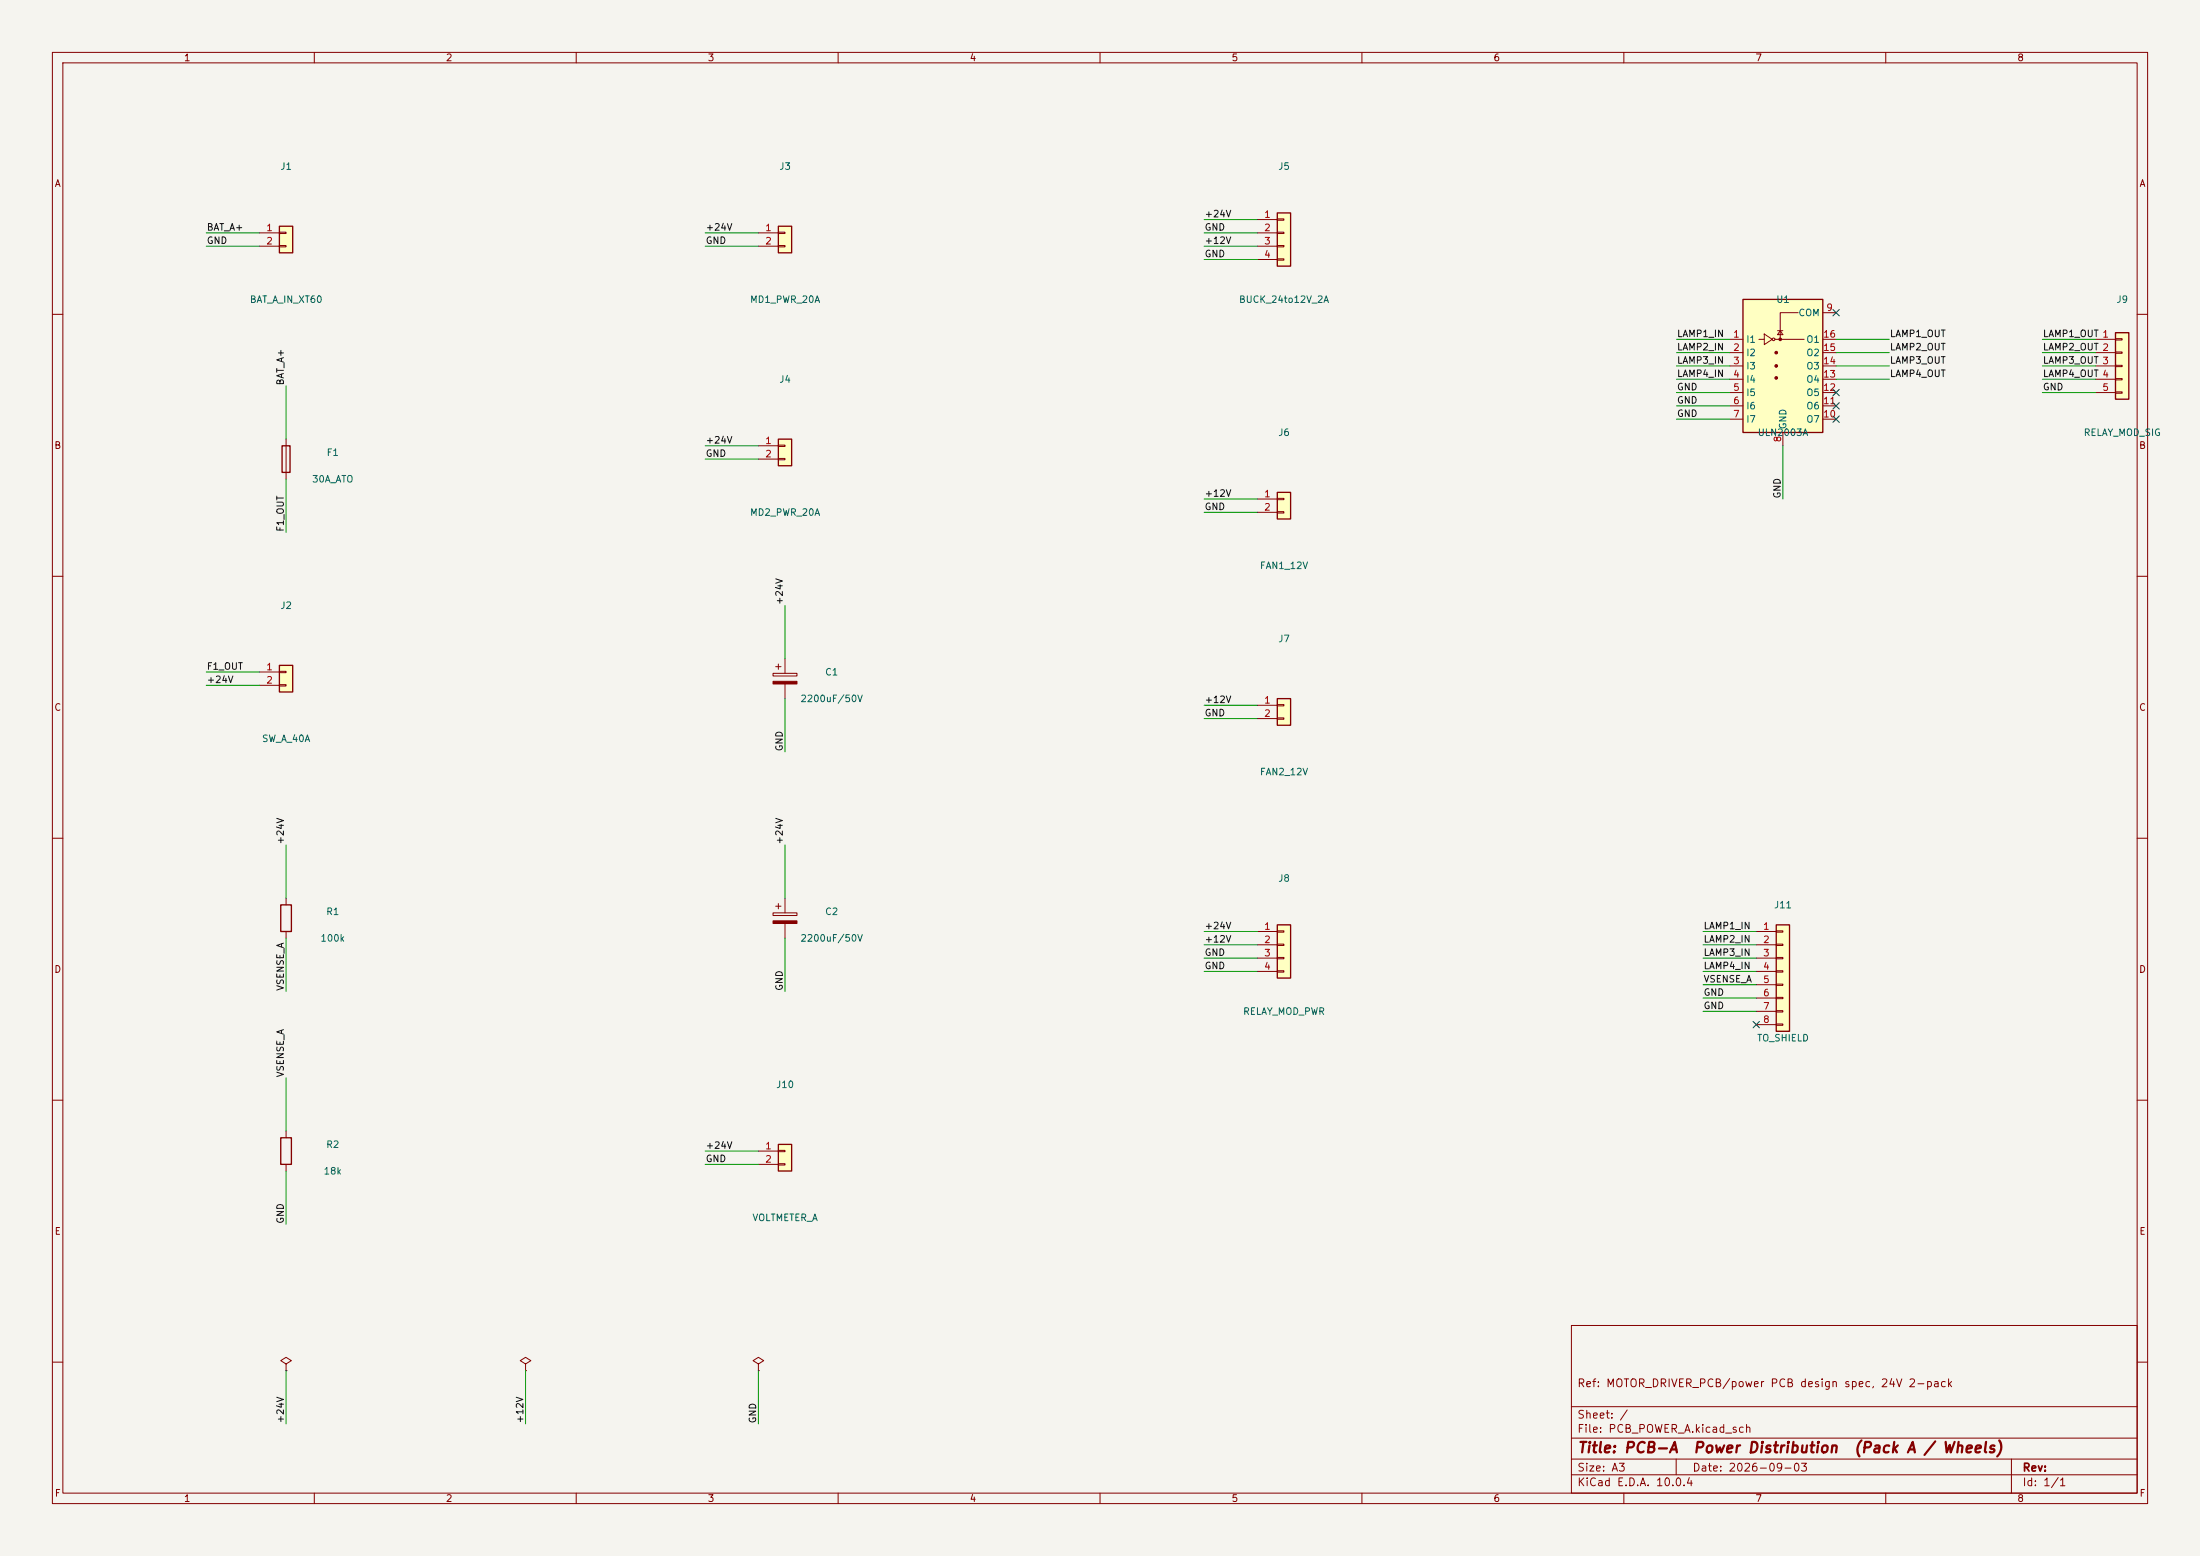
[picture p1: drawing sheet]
<svg xmlns="http://www.w3.org/2000/svg" width="420mm" height="297mm" viewBox="0 0 420 297" stroke-linecap="round" stroke-linejoin="round" font-family="sans-serif">
<path d="M0 0h420v297h-420z" fill="#f5f4ef" stroke="#f5f4ef" stroke-width=".19"/>
<g fill="none" stroke="#840000" stroke-width=".19">
<path d="M10 10h400v277h-400zM12 12h396v273h-396zM60 10v2M110 10v2M160 10v2M210 10v2M260 10v2M310 10v2M360 10v2M10 60h2M408 60h2M10 110h2"/>
<path d="M408 110h2M10 160h2M408 160h2M10 210h2M408 210h2M300 253h108v32h-108zM10 260h2M300 278.5h108M300 274.5h108M300 268.5h108M320 278.5v3M384 278.5v6.5"/>
<path d="M408 260h2M60 285v2M110 285v2M160 285v2M210 285v2M260 285v2M300 281.5h108M310 285v2M360 285v2"/>
</g>
<path d="M148.6 218.4h2.5v5.1h-2.5z" fill="#ffffc2"/>
<path d="M148.6 218.4h2.5v5.1h-2.5z" fill="none" stroke="#840000" stroke-width=".25"/>
<path d="M147.6 174.2h4.5v.6h-4.5zM148.1 173h1M148.6 172.5v1M149.9 171.5v2.7M149.9 176.3v2.8M144.8 219.7h3.8M148.6 219.6h1.3v.2h-1.3zM144.8 222.2h3.8M148.6 222.1h1.3v.3h-1.3z" fill="none" stroke="#840000" stroke-width=".19"/>
<path d="M147.6 175.8h4.5v.5h-4.5z" fill="#840000" stroke="#840000" stroke-width=".19"/>
<path d="M53.3 127h2.6v5.1h-2.6z" fill="#ffffc2"/>
<path d="M53.3 127h2.6v5.1h-2.6z" fill="none" stroke="#840000" stroke-width=".25"/>
<path d="M49.5 128.3h3.8M49.5 130.8h3.8M53.3 128.1h1.3v.3h-1.3zM53.3 130.7h1.3v.2h-1.3z" fill="none" stroke="#840000" stroke-width=".19"/>
<path d="M332.7 57.2h15.3v25.4h-15.3z" fill="#ffffc2"/>
<path d="M332.7 57.2h15.3v25.4h-15.3z" fill="none" stroke="#840000" stroke-width=".25"/>
<g fill="none" stroke="#840000" stroke-width=".19">
<path d="M343.3 59.7h-3.4v5.1M348 59.7h2.5M330.2 64.8h2.5M330.2 67.3h2.5M330.2 69.9h2.5M330.2 72.4h2.5M330.2 74.9h2.5M330.2 77.5h2.5M335.8 64.8h1M336.8 63.8l1.5 1-1.5 1zM338.8 64.8h5.6M339.3 63.1h1.1"/>
<path d="M339.9 63.1l.5 .8h-1.1zM348 64.8h2.5M348 67.3h2.5M348 69.9h2.5M348 72.4h2.5M348 74.9h2.5M348 77.5h2.5M330.2 80h2.5M340.4 82.6v2.5M348 80h2.5"/>
<circle cx="338.6" cy="64.8" r=".25"/>
</g>
<g fill="#840000" stroke="#840000" stroke-width=".19">
<circle cx="339.1" cy="67.3" r=".25"/>
<circle cx="339.1" cy="69.8" r=".25"/>
<circle cx="339.1" cy="72.1" r=".25"/>
<circle cx="339.9" cy="64.8" r=".25"/>
</g>
<path d="M243.8 94h2.6v5.1h-2.6z" fill="#ffffc2"/>
<path d="M243.8 94h2.6v5.1h-2.6z" fill="none" stroke="#840000" stroke-width=".25"/>
<path d="M240 95.3h3.8M240 97.8h3.8M243.8 95.1h1.3v.3h-1.3zM243.8 97.7h1.3v.2h-1.3z" fill="none" stroke="#840000" stroke-width=".19"/>
<path d="M339.1 176.5h2.5v20.4h-2.5z" fill="#ffffc2"/>
<path d="M339.1 176.5h2.5v20.4h-2.5z" fill="none" stroke="#840000" stroke-width=".25"/>
<g fill="none" stroke="#840000" stroke-width=".19">
<path d="M335.3 177.8h3.8M339.1 177.7h1.3v.2h-1.3zM335.3 180.3h3.8M335.3 182.9h3.8M335.3 185.4h3.8M335.3 188h3.8M335.3 190.5h3.8M335.3 193h3.8M335.3 195.6h3.8M339.1 180.2h1.3v.3h-1.3zM339.1 182.8h1.3v.2h-1.3zM339.1 185.3h1.3v.2h-1.3z"/>
<path d="M339.1 187.8h1.3v.3h-1.3zM339.1 190.4h1.3v.2h-1.3zM339.1 192.9h1.3v.3h-1.3zM339.1 195.5h1.3v.2h-1.3z"/>
</g>
<path d="M53.3 43.2h2.6v5.1h-2.6z" fill="#ffffc2"/>
<path d="M53.3 43.2h2.6v5.1h-2.6zM53.8 85.1h1.6v5.1h-1.6zM53.6 217.2h2v5h-2z" fill="none" stroke="#840000" stroke-width=".25"/>
<path d="M49.5 44.5h3.8M49.5 47h3.8M53.3 44.3h1.3v.3h-1.3zM53.3 46.9h1.3v.2h-1.3zM54.6 83.8v7.6M54.6 215.9v1.3M54.6 222.2v1.3" fill="none" stroke="#840000" stroke-width=".19"/>
<path d="M148.6 83.8h2.5v5.1h-2.5z" fill="#ffffc2"/>
<path d="M148.6 83.8h2.5v5.1h-2.5z" fill="none" stroke="#840000" stroke-width=".25"/>
<path d="M144.8 85.1h3.8M144.8 87.6h3.8M148.6 85h1.3v.2h-1.3zM148.6 87.5h1.3v.3h-1.3z" fill="none" stroke="#840000" stroke-width=".19"/>
<path d="M243.8 133.4h2.6v5h-2.6z" fill="#ffffc2"/>
<path d="M243.8 133.4h2.6v5h-2.6z" fill="none" stroke="#840000" stroke-width=".25"/>
<path d="M240 134.6h3.8M240 137.2h3.8M243.8 134.5h1.3v.2h-1.3zM243.8 137h1.3v.3h-1.3zM54.6 260.3l1-.6-1-.6-1 .6 1 .6v1.3M54.6 261.6h.1" fill="none" stroke="#840000" stroke-width=".19"/>
<path d="M148.6 43.2h2.5v5.1h-2.5z" fill="#ffffc2"/>
<path d="M148.6 43.2h2.5v5.1h-2.5z" fill="none" stroke="#840000" stroke-width=".25"/>
<path d="M144.8 44.5h3.8M144.8 47h3.8M148.6 44.3h1.3v.3h-1.3zM148.6 46.9h1.3v.2h-1.3zM147.6 128.5h4.5v.5h-4.5zM148.1 127.3h1M148.6 126.7v1.1M149.9 125.7v2.8M149.9 130.6v2.8" fill="none" stroke="#840000" stroke-width=".19"/>
<path d="M147.6 130h4.5v.6h-4.5z" fill="#840000" stroke="#840000" stroke-width=".19"/>
<path d="M243.8 176.5h2.6v10.2h-2.6z" fill="#ffffc2"/>
<path d="M53.6 172.7h2v5.1h-2zM243.8 176.5h2.6v10.2h-2.6z" fill="none" stroke="#840000" stroke-width=".25"/>
<path d="M54.6 171.5v1.2M54.6 177.8v1.3M240 177.8h3.8M243.8 177.7h1.3v.2h-1.3zM240 180.3h3.8M240 182.9h3.8M240 185.4h3.8M243.8 180.2h1.3v.3h-1.3zM243.8 182.8h1.3v.2h-1.3zM243.8 185.3h1.3v.2h-1.3z" fill="none" stroke="#840000" stroke-width=".19"/>
<path d="M403.9 63.5h2.5v12.7h-2.5z" fill="#ffffc2"/>
<path d="M403.9 63.5h2.5v12.7h-2.5z" fill="none" stroke="#840000" stroke-width=".25"/>
<path d="M400 64.8h3.9M400 67.3h3.9M400 69.9h3.9M400 72.4h3.9M400 74.9h3.9M403.9 64.6h1.2v.3h-1.2zM403.9 67.2h1.2v.2h-1.2zM403.9 69.7h1.2v.3h-1.2zM403.9 72.3h1.2v.2h-1.2zM403.9 74.8h1.2v.3h-1.2zM100.3 260.3l1-.6-1-.6-1 .6 1 .6v1.3M100.3 261.6h.1" fill="none" stroke="#840000" stroke-width=".19"/>
<path d="M243.8 40.6h2.6v10.2h-2.6z" fill="#ffffc2"/>
<path d="M243.8 40.6h2.6v10.2h-2.6z" fill="none" stroke="#840000" stroke-width=".25"/>
<path d="M240 41.9h3.8M240 44.5h3.8M240 47h3.8M240 49.5h3.8M243.8 41.8h1.3v.2h-1.3zM243.8 44.3h1.3v.3h-1.3zM243.8 46.9h1.3v.2h-1.3zM243.8 49.4h1.3v.3h-1.3zM144.8 260.3l1-.6-1-.6-1 .6 1 .6v1.3M144.8 261.6h.1" fill="none" stroke="#840000" stroke-width=".19"/>
<g fill="none" stroke="#009600" stroke-width=".19">
<path d="M39.4 44.5h10.1M39.4 47h10.1M134.6 44.5h10.2M134.6 47h10.2M229.9 44.5h10.1M229.9 47h10.1M229.9 41.9h10.1M229.9 49.5h10.1M54.6 73.7v10.1M320 72.4h10.2M320 74.9h10.2M320 69.9h10.2"/>
<path d="M320 77.5h10.2M320 67.3h10.2M320 64.8h10.2M350.5 72.4h10.2M350.5 69.9h10.2M350.5 67.3h10.2M350.5 64.8h10.2M389.9 72.4h10.1M389.9 74.9h10.1M389.9 69.9h10.1M389.9 67.3h10.1M389.9 64.8h10.1"/>
<path d="M54.6 91.4v10.2M134.6 85.1h10.2M134.6 87.6h10.2M229.9 97.8h10.1M229.9 95.3h10.1M320 80h10.2M340.4 85.1v10.2M149.9 115.6v10.1M39.4 130.8h10.1M39.4 128.3h10.1M149.9 133.4v10.1M229.9 137.2h10.1"/>
<path d="M229.9 134.6h10.1M54.6 161.3v10.2M54.6 179.1v10.1M149.9 161.3v10.2M149.9 179.1v10.1M229.9 177.8h10.1M325.1 177.8h10.2M229.9 185.4h10.1M229.9 180.3h10.1M229.9 182.9h10.1M325.1 185.4h10.2M325.1 180.3h10.2"/>
<path d="M325.1 182.9h10.2M325.1 188h10.2M325.1 190.5h10.2M325.1 193h10.2M54.6 205.7v10.2M134.6 219.7h10.2M54.6 223.5v10.2M134.6 222.2h10.2M54.6 261.6v10.2M100.3 261.6v10.2M144.8 261.6v10.2"/>
</g>
<path d="M349.9 59.1l1.2 1.2M351.1 59.1l-1.2 1.2M349.9 76.9l1.2 1.2M349.9 74.3l1.2 1.2M349.9 79.4l1.2 1.2M351.1 76.9l-1.2 1.2M351.1 74.3l-1.2 1.2M351.1 79.4l-1.2 1.2M334.7 195l1.2 1.2M335.9 195l-1.2 1.2" fill="none" stroke="#000084" stroke-width=".19"/>
<g font-size="2" fill="#840000">
<text x="301" y="277.8">Title: PCB-A</text>
<text x="323.1" y="277.8">Power Distribution</text>
<text x="353.8" y="277.8">(Pack A / Wheels)</text>
</g>
<g font-size="1.5" fill="#840000">
<text x="301" y="265.1">Ref: MOTOR_DRIVER_PCB/power PCB design spec, 24V 2-pack</text>
<text x="301" y="273.8">File: PCB_POWER_A.kicad_sch</text>
<text x="301" y="271.1">Sheet: /</text>
<text x="301" y="281.2">Size: A3</text>
<text x="323" y="281.2">Date: 2026-09-03</text>
<text x="386" y="281.2">Rev:</text>
<text x="301" y="284">KiCad E.D.A. 10.0.4</text>
<text x="386" y="284">Id: 1/1</text>
</g>
<g font-size="1.3" fill="#840000">
<text x="35" y="12">1</text>
<text x="85" y="12">2</text>
<text x="135" y="12">3</text>
<text x="185" y="12">4</text>
<text x="235" y="12">5</text>
<text x="285" y="12">6</text>
<text x="335" y="12">7</text>
<text x="385" y="12">8</text>
<text x="10.3" y="36">A</text>
<text x="408.3" y="36">A</text>
<text x="10.3" y="86">B</text>
<text x="408.2" y="86">B</text>
<text x="10.3" y="136">C</text>
<text x="408.2" y="136">C</text>
<text x="10.3" y="186">D</text>
<text x="408.2" y="186">D</text>
<text x="10.3" y="236">E</text>
<text x="408.3" y="236">E</text>
<text x="10.3" y="286">F</text>
<text x="35" y="287">1</text>
<text x="85" y="287">2</text>
<text x="135" y="287">3</text>
<text x="185" y="287">4</text>
<text x="235" y="287">5</text>
<text x="285" y="287">6</text>
<text x="335" y="287">7</text>
<text x="385" y="287">8</text>
<text x="408.3" y="286">F</text>
</g>
<g font-size="1.3" fill="#006464">
<text x="53.4" y="32.7">J1</text>
<text x="148.7" y="32.7">J3</text>
<text x="243.9" y="32.7">J5</text>
<text x="47.6" y="58.1">BAT_A_IN_XT60</text>
<text x="143.1" y="58.1">MD1_PWR_20A</text>
<text x="236.4" y="58.1">BUCK_24to12V_2A</text>
<text x="339" y="58.1">U1</text>
<text x="403.9" y="58.1">J9</text>
<text x="333.2" y="65.7">I1</text>
<text x="343.2" y="60.7">COM</text>
<text x="344.7" y="65.7">O1</text>
<text x="333.2" y="68.3">I2</text>
<text x="333.2" y="70.8">I3</text>
<text x="344.7" y="70.8">O3</text>
<text x="344.7" y="68.3">O2</text>
<text x="148.7" y="73.4">J4</text>
<text x="333.2" y="73.4">I4</text>
<text x="333.2" y="75.9">I5</text>
<text x="344.7" y="75.9">O5</text>
<text x="344.7" y="73.4">O4</text>
<text x="243.9" y="83.5">J6</text>
<text x="333.2" y="78.4">I6</text>
<text x="333.2" y="81">I7</text>
<text x="335.5" y="83.5">ULN2003A</text>
<text x="341.3" y="82" transform="rotate(-90 341.3 82)">GND</text>
<text x="344.7" y="81">O7</text>
<text x="344.7" y="78.4">O6</text>
<text x="397.7" y="83.5">RELAY_MOD_SIG</text>
<text x="62.2" y="87.3">F1</text>
<text x="59.5" y="92.4">30A_ATO</text>
<text x="143.1" y="98.8">MD2_PWR_20A</text>
<text x="240.4" y="108.9">FAN1_12V</text>
<text x="53.4" y="116.5">J2</text>
<text x="243.9" y="122.9">J7</text>
<text x="157.4" y="129.2">C1</text>
<text x="152.7" y="134.3">2200uF/50V</text>
<text x="49.9" y="141.9">SW_A_40A</text>
<text x="240.4" y="148.3">FAN2_12V</text>
<text x="243.9" y="168.6">J8</text>
<text x="338.6" y="173.7">J11</text>
<text x="62.2" y="175">R1</text>
<text x="157.4" y="175">C2</text>
<text x="61.1" y="180">100k</text>
<text x="152.7" y="180">2200uF/50V</text>
<text x="237.2" y="194">RELAY_MOD_PWR</text>
<text x="335.3" y="199.1">TO_SHIELD</text>
<text x="148.1" y="208">J10</text>
<text x="62.2" y="219.4">R2</text>
<text x="61.7" y="224.5">18k</text>
<text x="143.5" y="233.4">VOLTMETER_A</text>
</g>
<g font-size="1.3" fill="#0f0f0f">
<text x="229.9" y="41.8">+24V</text>
<text x="39.4" y="46.9">GND</text>
<text x="39.4" y="44.3">BAT_A+</text>
<text x="134.6" y="46.9">GND</text>
<text x="134.6" y="44.3">+24V</text>
<text x="229.9" y="44.3">GND</text>
<text x="229.9" y="46.9">+12V</text>
<text x="229.9" y="49.4">GND</text>
<text x="320" y="64.6">LAMP1_IN</text>
<text x="360.7" y="64.6">LAMP1_OUT</text>
<text x="389.9" y="64.6">LAMP1_OUT 1</text>
<text x="320" y="67.2">LAMP2_IN</text>
<text x="320" y="69.7">LAMP3_IN</text>
<text x="360.7" y="69.7">LAMP3_OUT</text>
<text x="360.7" y="67.2">LAMP2_OUT</text>
<text x="389.9" y="67.2">LAMP2_OUT 2</text>
<text x="389.9" y="69.7">LAMP3_OUT 3</text>
<text x="54.5" y="73.7" transform="rotate(-90 54.5 73.7)">BAT_A+</text>
<text x="320" y="74.8">GND</text>
<text x="320" y="77.3">GND</text>
<text x="320" y="72.3">LAMP4_IN</text>
<text x="360.7" y="72.3">LAMP4_OUT</text>
<text x="389.9" y="74.8">GND</text>
<text x="389.9" y="72.3">LAMP4_OUT 4</text>
<text x="320" y="79.9">GND</text>
<text x="134.6" y="85">+24V</text>
<text x="134.6" y="87.5">GND</text>
<text x="229.9" y="95.1">+12V</text>
<text x="340.2" y="95.2" transform="rotate(-90 340.2 95.2)">GND</text>
<text x="54.5" y="101.6" transform="rotate(-90 54.5 101.6)">F1_OUT</text>
<text x="229.9" y="97.7">GND</text>
<text x="149.7" y="115.6" transform="rotate(-90 149.7 115.6)">+24V</text>
<text x="39.4" y="128.1">F1_OUT</text>
<text x="39.4" y="130.7">+24V</text>
<text x="229.9" y="137">GND</text>
<text x="229.9" y="134.5">+12V</text>
<text x="149.7" y="143.5" transform="rotate(-90 149.7 143.5)">GND</text>
<text x="54.5" y="161.3" transform="rotate(-90 54.5 161.3)">+24V</text>
<text x="149.7" y="161.3" transform="rotate(-90 149.7 161.3)">+24V</text>
<text x="229.9" y="177.7">+24V</text>
<text x="325.1" y="177.7">LAMP1_IN</text>
<text x="229.9" y="180.2">+12V</text>
<text x="229.9" y="182.8">GND</text>
<text x="229.9" y="185.3">GND</text>
<text x="325.1" y="180.2">LAMP2_IN</text>
<text x="325.1" y="182.8">LAMP3_IN</text>
<text x="325.1" y="185.3">LAMP4_IN</text>
<text x="54.5" y="189.2" transform="rotate(-90 54.5 189.2)">VSENSE_A</text>
<text x="149.7" y="189.2" transform="rotate(-90 149.7 189.2)">GND</text>
<text x="325.1" y="187.8">VSENSE_A</text>
<text x="325.1" y="190.4">GND</text>
<text x="325.1" y="192.9">GND</text>
<text x="54.5" y="205.7" transform="rotate(-90 54.5 205.7)">VSENSE_A</text>
<text x="134.6" y="219.6">+24V</text>
<text x="134.6" y="222.1">GND</text>
<text x="54.5" y="233.7" transform="rotate(-90 54.5 233.7)">GND</text>
<text x="54.5" y="271.8" transform="rotate(-90 54.5 271.8)">+24V</text>
<text x="100.2" y="271.8" transform="rotate(-90 100.2 271.8)">+12V</text>
<text x="144.7" y="271.8" transform="rotate(-90 144.7 271.8)">GND</text>
</g>
<g font-size="1.3" fill="#a90000">
<text x="241.2" y="41.9">1</text>
<text x="50.7" y="44.4">1</text>
<text x="50.7" y="47">2</text>
<text x="146" y="44.4">1</text>
<text x="146" y="47">2</text>
<text x="241.2" y="44.4">2</text>
<text x="241.2" y="47">3</text>
<text x="241.2" y="49.5">4</text>
<text x="348.5" y="59.7">9</text>
<text x="330.8" y="64.7">1</text>
<text x="347.9" y="64.7">16</text>
<text x="330.8" y="67.3">2</text>
<text x="330.8" y="69.8">3</text>
<text x="347.9" y="69.8">14</text>
<text x="347.9" y="67.3">15</text>
<text x="330.8" y="72.4">4</text>
<text x="330.8" y="74.9">5</text>
<text x="330.8" y="77.4">6</text>
<text x="347.9" y="77.4">11</text>
<text x="347.9" y="74.9">12</text>
<text x="347.9" y="72.4">13</text>
<text x="401.2" y="74.9">5</text>
<text x="330.8" y="80">7</text>
<text x="347.9" y="80">10</text>
<text x="146" y="85.1">1</text>
<text x="146" y="87.6">2</text>
<text x="340.3" y="84.5" transform="rotate(-90 340.3 84.5)">8</text>
<text x="241.2" y="95.2">1</text>
<text x="241.2" y="97.8">2</text>
<text x="50.7" y="128.2">1</text>
<text x="50.7" y="130.8">2</text>
<text x="241.2" y="134.6">1</text>
<text x="241.2" y="137.1">2</text>
<text x="241.2" y="177.8">1</text>
<text x="336.5" y="177.8">1</text>
<text x="241.2" y="180.3">2</text>
<text x="241.2" y="182.9">3</text>
<text x="241.2" y="185.4">4</text>
<text x="336.5" y="180.3">2</text>
<text x="336.5" y="182.9">3</text>
<text x="336.5" y="185.4">4</text>
<text x="336.5" y="187.9">5</text>
<text x="336.5" y="190.5">6</text>
<text x="336.5" y="193">7</text>
<text x="336.5" y="195.6">8</text>
<text x="146" y="219.7">1</text>
<text x="146" y="222.2">2</text>
</g>
</svg>
